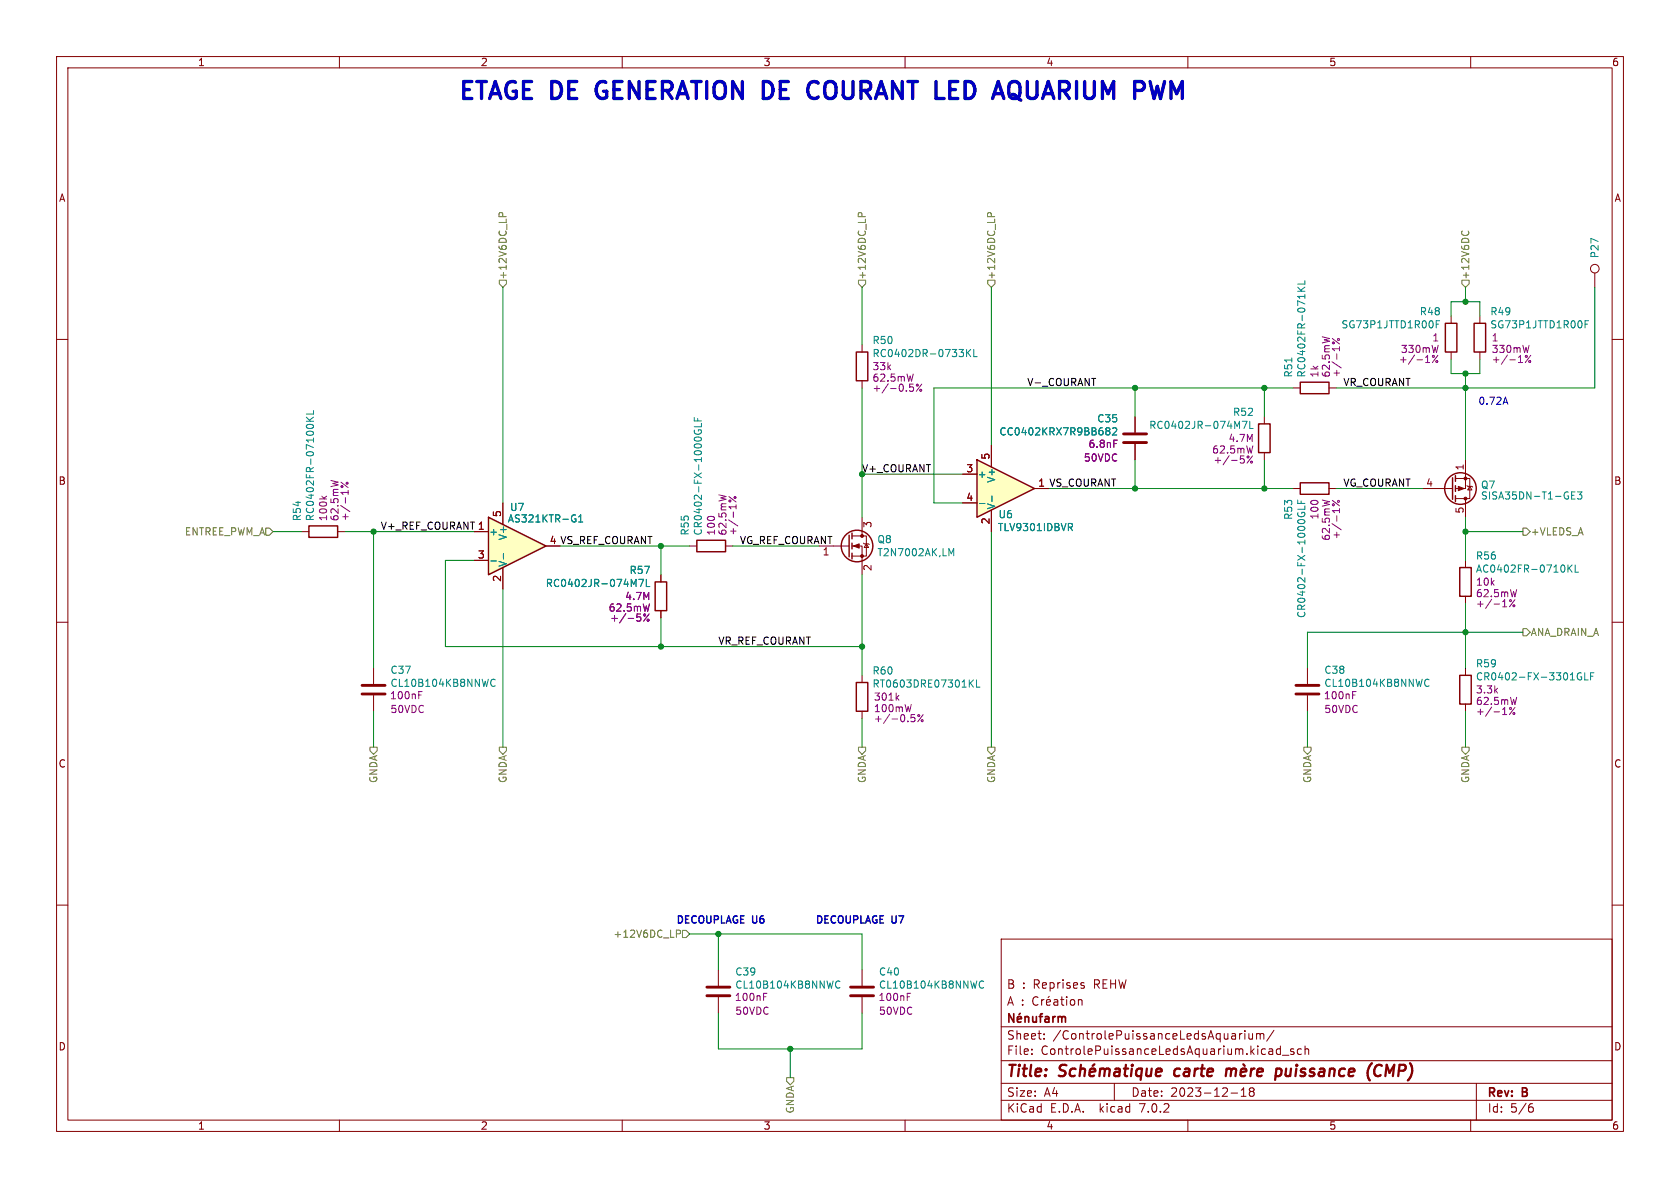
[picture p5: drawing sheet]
<svg xmlns="http://www.w3.org/2000/svg" width="297mm" height="210mm" viewBox="0 0 297 210" stroke-linecap="round" stroke-linejoin="round" font-family="sans-serif">
<g fill="none" stroke="#840000" stroke-width=".18">
<path d="M10 10h277v190h-277zM12 12h273v186h-273zM60 10v2M110 10v2M160 10v2M210 10v2M260 10v2M10 60h2M285 60h2M223.5 73.7v1.2M223.5 80v1.3M10 110h2"/>
<path d="M285 110h2M10 160h2M285 160h2M152.4 171.5v2.7M152.4 176.3v2.8M177 166h108v32h-108zM178.1 177.7l.5-1.5 .5 1.5M178.3 177.3h.7M180.8 177.6v.1M180.8 176.8v.1M183.5 176.3a.6 .6 0 0 0-.7 0 .6 .6 0 0 0-.2 .8 .56 .56 0 0 0 .3 .5 .56 .56 0 0 0 .6 0M184.1 176.7v1"/>
<path d="M184.6 176.7l-.3 .1-.2 .2M185 177.2l.7-.1-.1-.3-.4-.1-.2 .2 .1 .7h.5M185.5 176.1l-.2 .2M186.4 176.8h.5l.1 .9M187 177.1h-.5a.29 .29 0 0 0-.2 .3 .29 .29 0 0 0 .2 .3l.5-.1M187.5 176.7h.6M187.7 176.2v1.3l.4 .2M188.6 176.2v.1M188.6 176.7v1M189.3 176.8l.2-.1 .4 .1 .1 .6-.1 .2-.4 .1-.2-.1zM190.6 176.8l.3-.1 .3 .1 .1 .9M190.6 176.7v1"/>
<path d="M191.5 174.2l.2 .2-.2 .3M191.5 173.7l.1 .1M60 198v2M110 198v2M160 198v2M177 194.5h108M177 191.5h108M177 187.5h108M177 181.5h108M182.4 186.3v.1M182.4 185.5v.1M184.6 183.6v.1"/>
<path d="M184.6 182.8v.1M197 191.5v3M210 198v2M217.6 193.2h1.2M219.1 182.7v1M219.4 193.8h.9M219.4 192.7l.5-.4v1.5M219.6 182.7l-.3 .1-.2 .2M220.1 182.2v.1M220.1 182.7v1M220.8 182.7l.1 .9 .3 .1 .2-.1M221.1 192.9l-.2 .3v.5l.2 .1h.3l.3-.3-.1-.4-.2-.2"/>
<path d="M221.1 192.9l-.2-.2 .2-.4h.3l.3 .3-.3 .3M221.1 192.9h.3M221.4 182.7v1M222.1 182.8l.5-.1 .2 .2M222.1 182.7v1M222.8 182.9l.2-.2 .4 .1v.9M222.8 182.9v.8M225.2 182.1l-1.3 2M226.4 185.5l-.5-.1-.3 .3v.4l.2 .2h.6M226.4 184.9v1.5M226.7 186.5h1.2M228.7 185.5l-.3-.1-.3 .2 .1 .2 .5 .2v.3h-.6"/>
<path d="M230.1 185.5l-.5-.1-.2 .3v.4l.1 .2h.6M230.7 185.5l.2-.1 .4 .1 .1 .9M230.7 184.9v1.5M260 198v2M261 191.5v6.5M270.5 195.7h.4l.2 .3-.1 .5-.5 .1M270.9 195.1l-.4 .1"/>
</g>
<g fill="none" stroke="#840000" stroke-width=".4">
<path d="M188.5 188.3a.85 .85 0 0 0-1 .1 .45 .45 0 0 0 .2 .8l.3 .1a.49 .49 0 0 1 .4 .5 .49 .49 0 0 1-.5 .4l-.7-.1M190.2 189a.66 .66 0 0 0-1 .3l-.1 .6 .2 .2 .1 .1 .6-.1M191 189.1a.49 .49 0 0 1 .8 .1l-.1 1M191.1 188.2l-.3 2M192.6 189.6l1-.2v-.4l-.2-.1-.6 .1-.2 .9 .2 .3 .6-.1M193.5 188.1l-.3 .3M194.5 189.1a.49 .49 0 0 1 .8 .1M194.5 188.9l-.2 1.3M195.3 189.2a.5 .5 0 0 1 .8-.2v1.2M195.3 189.2l-.1 1M197.2 189l.2-.1 .5 .1v1.2M198 189.4l-.7 .1a.4 .4 0 0 0-.3 .3 .4 .4 0 0 0 .2 .4l.7-.1"/>
<path d="M198.7 188.9h.7M199 188.2l-.2 1.7 .1 .2 .4 .1M200.1 188.9l-.2 1.3M200.2 188.2v.2M200.2 188.2l-.1 .1 .1 .1M200.2 188.2l.1 .1-.1 .1M201.9 189a.66 .66 0 0 0-1 .3l-.1 .6 .2 .2 .2 .1 .5-.1M201.9 188.9l-.3 2M202.8 188.9l-.1 1.2a.57 .57 0 0 0 .8-.1M203.6 188.9l-.2 1.3M204.4 189.6l.9-.2v-.4l-.2-.1-.6 .1-.2 .9 .3 .3 .6-.1M207.6 189.3v.7"/>
<path d="M216.8 189.1a.49 .49 0 0 1 .9 .1M216.9 188.9l-.2 1.3M217.7 189.2a.5 .5 0 0 1 .8-.2l-.1 1.2M217.7 189.2l-.2 1M219.3 189.6l1-.2v-.4l-.2-.1-.6 .1-.2 .9 .2 .3 .6-.1M219.8 188.1l.3 .3M221.2 188.9l-.1 1.3M221.8 188.9l-.4 .1-.2 .3M222.3 189.6l.9-.2v-.4l-.6-.1-.3 .3v.9l.2 .1 .6-.1M225.7 189l.2-.1 .5 .1 .2 .3-.1 .6a.66 .66 0 0 1-1 .2M225.7 188.9l-.3 2M242.1 190.9l.1 .1"/>
<path d="M242.6 187.9l-.5 .6M243.7 188.2a1.2 1.2 0 0 0-.5 1.9l.3 .1"/>
</g>
<g fill="none" stroke="#840000" stroke-width=".3">
<path d="M179.2 179.2v1.5l-.8-1.5v1.5M180.4 179.1l-.3 .2M181.2 179.8l.2-.1 .4 .1 .1 .9M181.2 179.7v1M182.6 179.7v.9l.4 .1 .2-.1M183.2 179.7v1M183.7 179.7h.6M184.3 179.2l-.4 .2v1.3M184.8 179.8h.6v.9M186.1 179.7v1M186.6 179.7l-.3 .1-.2 .2M187.1 179.8l.4-.1 .2 .2"/>
<path d="M187.1 179.7v1M187.7 179.9l.2-.2 .4 .1 .1 .9M187.7 179.9v.8M179.9 180.2l.7-.1-.1-.3-.4-.1-.2 .2v.7h.6M185.4 180.1h-.5a.29 .29 0 0 0-.2 .3 .29 .29 0 0 0 .2 .3l.5-.1"/>
</g>
<path d="M222.5 74.9h2v5.1h-2z" fill="none" stroke="#840000" stroke-width=".25"/>
<path d="M219.6 74.5h.9l-.6 1.2M220.9 74.5v1.2h.6M173.9 173.5a.6 .6 0 0 0-.8 .5 .6 .6 0 0 0 .6 .7l.2-.1" fill="none" stroke="#008484" stroke-width=".18"/>
<g fill="none" stroke="#840084" stroke-width=".18">
<path d="M221.5 78.8l-.3 1.3M219.4 81.1h.3l.3 .2-.1 .5-.5 .1M221.4 80.6l-.9 1.3M160.4 175.6h.6"/>
<circle cx="221.2" cy="81.7" r=".18"/>
</g>
<path d="M150.4 176h4M150.4 174.5h4" fill="none" stroke="#840000" stroke-width=".51"/>
<path d="M172.7 81.3l10.2 5.1-10.2 5z" fill="#ffffc2"/>
<g fill="none" stroke="#840000" stroke-width=".25">
<path d="M255.5 57.2h2.1v5h-2.1zM260.6 57.2h2v5h-2zM151.4 62.2h2v5.1h-2zM229.9 67.6h5v2h-5zM54.6 93h5.1v2h-5.1zM123.2 95.5h5.1v2h-5.1zM150.1 94.6v3.8M150.6 94.2v1.1M150.6 96v1M150.6 97.8v1M172.7 81.3l10.2 5.1-10.2 5zM229.9 85.3h5v2.1h-5z"/>
<path d="M258.1 119.4h2v5.1h-2zM151.4 120.7h2v5h-2z"/>
<circle cx="151.5" cy="96.5" r="2.79"/>
</g>
<g fill="none" stroke="#840000" stroke-width=".18">
<path d="M256.5 55.9v1.3M261.6 55.9v1.3M281.9 48.3v2.5M152.4 61v1.2M152.4 67.3v1.3M175.3 78.7v3.9M200.7 73.7v2.8M200.7 78.5v2.8M228.6 68.6h1.3M234.9 68.6h1.3M256.5 62.2v1.3M261.6 62.2v1.3"/>
<path d="M53.3 94h1.3M59.7 94h1.3M121.9 96.5h1.3M128.3 96.5h1.2M147.3 96.5h2.8M150.6 96.5h1.8v5.1M150.6 94.7h2.6v3.6h-2.6M152.4 91.4v3.3M152.7 96l.1 .1h.7l.2 .2M153.2 96.1l.3 .7h-.7zM170.2 83.8h2.5M170.2 88.9h2.5"/>
<path d="M175.3 90.2v3.8M182.9 86.4h2.5M228.6 86.4h1.3M234.9 86.4h1.3M66 118.1v2.8M152.4 119.4v1.3M259.1 118.1v1.3M66 122.9v2.8M152.4 125.7v1.3M259.1 124.5v1.2M127 171.5v2.7M127 176.3v2.8"/>
<circle cx="281.9" cy="47.5" r=".76"/>
</g>
<g fill="none" stroke="#008484" stroke-width=".18">
<path d="M229.4 51.5h1.3M229.4 50.8l.7 .7M230.7 50.8l-.7 .5M230.7 49.6v.6h-1.3M253.9 57.3h.4M253.9 56.7h.6M280.2 57.3h.4M280.2 56.7h.6M54.2 74.5h1.2M54.2 73.7l.7 .8M54.3 75.1l.3-.1 .7 .1M55.4 73.7l-.7 .6"/>
<path d="M55.4 72.6v.6h-1.2M122.7 73.8v.6h1.3M122.8 76a.59 .59 0 0 0 .6 .8 .59 .59 0 0 0 .5-.8h-.4v.2M123.3 74v.4M124 74.8v.6h-1.3M170.9 61.8v1.2M171.1 62.3l.5 .7M171.6 61.8l-.7 .7M172.2 61.8v1.2h.6M195.7 75.6h.3l.2 .3-.2 .3M195.7 76.2h.3M196 76.2l.2 .2v.2l-.2 .3h-.3"/>
<path d="M196.7 75.7l.5-.1 .2 .4-.8 .9h.8M167.8 97l.4 .9 .4-.9v1.3M173.1 89h1M175.4 87.7v1M189.2 93.2l.4 .6M189.5 92.6l.1 .2-.1 .3M229.4 88.4v.6h1.3M229.5 90.6a.59 .59 0 0 0 .6 .8 .59 .59 0 0 0 .5-.8h-.5v.2M230 88.6v.4M230.7 89.4v.6h-1.3M279.6 119a.59 .59 0 0 0-.8 .6 .59 .59 0 0 0 .8 .5v-.4h-.2M280.2 118.9v1.3h.6"/>
<path d="M281.2 119.5h.4M281.8 118.9h-.6v1.3M87.5 120.2a.6 .6 0 0 0-.8 .4 .6 .6 0 0 0 .6 .7l.2-.1M171.5 120.7l.6 .8M172.1 120.2l-.7 .7M172.6 120.2v1.3h.6M148.5 173.5a.6 .6 0 0 0-.8 .5 .6 .6 0 0 0 .6 .7l.2-.1"/>
</g>
<path d="M198.6 78.2h4.1M198.6 76.7h4.1M64 122.7h4.1M64 121.2h4.1M125 176h4M125 174.5h4" fill="none" stroke="#840000" stroke-width=".51"/>
<g fill="none" stroke="#840084" stroke-width=".18">
<path d="M233.8 59.5l1.2 .3M235.5 59.8l1.3 1M160.8 67.9h.6M160.8 68.4h.5l.2 .2-.1 .5h-.6M161.4 66.1l-.3 1.3M163 67.9l-1 1.3M196.9 77.8h.6M236.8 61.3v.7M252 64.1h.7M254.2 62.8l-1 1.3M268.4 64.1h.8M270.6 62.8l-1 1.3"/>
<path d="M56.9 87.7l.5 .5M57.7 87.7l-.4 .4M58.5 84.9l1.3 .3M60.3 85.2l1.2 1M61.5 86.7v.7M127.1 87.5l1.2 .3M128.9 87.8l1.2 .9M130.1 89.2v.8M233.8 88.4l1.2 .3M235.5 88.5l1.3 .9M236.8 89.9v.7M74 122.3h.6"/>
<path d="M158.6 123.3l.3 .5M158.9 122.9l-.5 .5M161.1 126.3h.6M161.1 126.9l.4-.1 .3 .2-.2 .5h-.5M163.2 126.3l-1 1.3M265.6 126.3h.8M267.8 125l-.9 1.3M268.1 123.3l-.3 1.2M135 175.6h.6"/>
<circle cx="162.2" cy="68.1" r=".18"/>
<circle cx="162.8" cy="69" r=".18"/>
<circle cx="236.6" cy="60" r=".18"/>
<circle cx="254" cy="63.9" r=".18"/>
<circle cx="270.4" cy="63.9" r=".18"/>
<circle cx="61.4" cy="85.4" r=".18"/>
<circle cx="130" cy="88" r=".18"/>
<circle cx="236.6" cy="88.6" r=".18"/>
<circle cx="162.4" cy="126.5" r=".18"/>
<circle cx="163" cy="127.4" r=".18"/>
<circle cx="267.6" cy="126.1" r=".18"/>
</g>
<g fill="#840000" stroke="#840000" stroke-width=".18">
<path d="M150.9 96.5l1-.4v.8z"/>
<circle cx="152.4" cy="98.3" r=".25"/>
<circle cx="152.4" cy="94.7" r=".25"/>
</g>
<path d="M86.4 91.4l10.1 5.1-10.1 5.1z" fill="#ffffc2"/>
<g fill="none" stroke="#840000" stroke-width=".25">
<path d="M86.4 91.4l10.1 5.1-10.1 5.1zM256.8 84.5v3.8M257.3 84.1v1M257.3 85.9v1M257.3 87.6v1M115.8 102.9h2.1v5.1h-2.1zM258.1 100.3h2v5.1h-2z"/>
<circle cx="258.2" cy="86.4" r="2.79"/>
</g>
<g fill="none" stroke="#840000" stroke-width=".18">
<path d="M175.3 78.7v3.9M200.7 73.7v2.8M200.7 78.5v2.8M83.8 94h2.6M83.8 99.1h2.6M88.9 88.9v3.8M96.5 96.5h2.6M170.2 83.8h2.5M170.2 88.9h2.5M175.3 90.2v3.8M182.9 86.4h2.5M251.5 86.4h5.3"/>
<path d="M257.3 84.6h2.5v3.5h-2.5M259.1 81.3v5.1h-1.8M259.1 88.1v3.3M259.1 99.1v1.2M259.3 85.9l.2 .1h.7l.1 .1M259.8 86l.4 .6h-.7zM88.9 100.3v3.8M116.8 101.6v1.3M116.8 108v1.2M231.1 118.1v2.8M259.1 105.4v1.3M231.1 122.9v2.8"/>
</g>
<g fill="none" stroke="#008484" stroke-width=".18">
<path d="M195.7 75.6h.3l.2 .3-.2 .3M195.7 76.2h.3M196 76.2l.2 .2v.2l-.2 .3h-.3M196.7 75.7l.5-.1 .2 .4-.8 .9h.8M86.8 99.2h1M89 97.8v1M101.6 91.7h.2v.5M102.3 92.3h.7M102.3 91.4l.4-.4v1.3M173.1 89h1M175.4 87.7v1M189.2 93.2l.4 .6"/>
<path d="M189.5 92.6l.1 .2-.1 .3M277.2 99.9v1.2M277.8 87.6h.5M277.9 99.9l-.7 .7M278.5 87h-.7v1.2h.7M278.5 99.9v1.2h.6M278.9 87h.8l-.5 .4 .4 .2v.5l-.2 .1-.5-.1M112.9 102.4h.9l-.6 1.3M114.3 102.4v1.3h.6M277.4 100.4l.5 .7M252.6 120.2a.6 .6 0 0 0-.8 .4 .6 .6 0 0 0 .6 .7l.2-.1"/>
</g>
<g fill="none" stroke="#840084" stroke-width=".18">
<path d="M196.9 77.8h.6M112.8 109h.3l.2 .3-.1 .4-.4 .1M114.7 108.5l-.9 1.3M114.8 106.8l-.3 1.2M265.6 107.3h.8M267.8 106l-.9 1.3M268.1 104.2l-.3 1.3M239.1 122.3h.6"/>
<circle cx="114.6" cy="109.6" r=".18"/>
<circle cx="267.6" cy="107.1" r=".18"/>
</g>
<g fill="#840000" stroke="#840000" stroke-width=".18">
<path d="M257.8 86l1 .4-1 .3z"/>
<circle cx="259.1" cy="84.6" r=".25"/>
<circle cx="259.1" cy="88.1" r=".25"/>
</g>
<path d="M229.1 122.7h4.1M229.1 121.2h4.1" fill="none" stroke="#840000" stroke-width=".51"/>
<g fill="none" stroke="#848400" stroke-width=".18">
<path d="M88.2 38.3v-.5l.3-.2 .3 .1 .1 .6M151.7 38.3v-.5l.3-.2 .3 .1 .1 .6M174.6 38.3v-.5l.2-.2 .4 .1v.6M88.3 49.5h1.2v.7l-.6 .6-.6-.6zM151.8 49.5h1.2v.7l-.6 .6-.6-.6zM174.6 49.5h1.3v.7l-.6 .6-.7-.6zM258.4 49.5h1.3v.7l-.6 .6-.7-.6zM258.5 40.8l-.1 .4M259.5 40.8l.2 .4M47 93.3h.6l.7 .7-.7 .6h-.6zM269.2 93.3h.7l.6 .7-.6 .6h-.7zM269.2 111.1h.7l.6 .7-.6 .6h-.7z"/>
<path d="M65.4 132.1h1.3v.6l-.7 .7-.6-.7zM88.3 132.1h1.2v.6l-.6 .7-.6-.7zM151.8 132.1h1.2v.6l-.6 .7-.6-.7zM174.6 132.1h1.3v.6l-.6 .7-.7-.7zM230.5 132.1h1.3v.6l-.7 .7-.6-.7zM258.4 132.1h1.3v.6l-.6 .7-.7-.7zM119.6 164.4h.5l.2 .3-.1 .3-.6 .1M120.6 164.5h.7l.6 .6-.6 .6h-.7zM139.1 190.5h1.2v.6l-.6 .7-.6-.7z"/>
</g>
<path d="M193 66.9h.7" fill="none" stroke="#000" stroke-width=".18"/>
<path d="M143.8 14.4h.3l.5 .3M144.6 17.1l-.5 .3h-.3M178.8 17.3l.2 .1h.6M178.9 16.7l.6 .1M179.6 14.4h-.6l-.2 .2" fill="none" stroke="#0000c2" stroke-width=".6"/>
<g fill="none" stroke="#008400" stroke-width=".18">
<path d="M88.9 50.8v38.1M152.4 50.8v10.2M175.3 50.8v27.9M256.5 55.9v-2.6h5.1v2.6M259.1 50.8v2.5M281.9 50.8v17.8h-45.7M152.4 68.6v22.8M200.7 68.6v5.1M223.5 68.6v5.1M228.6 68.6h-63.5v20.3h5.1M256.5 63.5v2.5h5.1v-2.5M259.1 66v15.3"/>
<path d="M48.3 94h5M61 94h22.8M66 94v24.1M83.8 99.1h-5.1v15.2h73.7M99.1 96.5h22.8M116.8 96.5v5.1M129.5 96.5h15.3M152.4 83.8h17.8M175.3 94v38.1M185.4 86.4h43.2M200.7 81.3v5.1M223.5 81.3v5.1"/>
<path d="M236.2 86.4h15.3M259.1 91.4v7.7M259.1 94h10.1M88.9 104.1v28M116.8 109.2v5.1M152.4 101.6v17.8M259.1 106.7v11.4M269.2 111.8h-38.1v6.3M66 125.7v6.4M152.4 127v5.1M231.1 125.7v6.4M259.1 125.7v6.4"/>
<path d="M121.9 165.1h30.5v6.4M127 179.1v6.3h25.4v-6.3M127 165.1v6.4M139.7 185.4v5.1"/>
</g>
<g fill="#008400" stroke="#008400" stroke-width=".18">
<circle cx="116.8" cy="96.5" r=".46"/>
<circle cx="152.4" cy="114.3" r=".46"/>
<circle cx="116.8" cy="114.3" r=".46"/>
<circle cx="139.7" cy="185.4" r=".46"/>
<circle cx="66" cy="94" r=".46"/>
<circle cx="127" cy="165.1" r=".46"/>
<circle cx="200.7" cy="86.4" r=".46"/>
<circle cx="200.7" cy="68.6" r=".46"/>
<circle cx="223.5" cy="68.6" r=".46"/>
<circle cx="223.5" cy="86.4" r=".46"/>
<circle cx="259.1" cy="68.6" r=".46"/>
<circle cx="259.1" cy="66" r=".46"/>
<circle cx="259.1" cy="53.3" r=".46"/>
<circle cx="259.1" cy="111.8" r=".46"/>
<circle cx="259.1" cy="94" r=".46"/>
</g>
<g font-size="4.2" fill="#0000c2">
<text x="81.3" y="17.8">ETAGE DE</text>
<text x="106.6" y="17.8">GENERATION DE</text>
<text x="145.8" y="17.8">COURANT LED</text>
<text x="180.6" y="17.8">AQUARIUM PWM</text>
</g>
<g font-size="2.8" fill="#840000">
<text x="178" y="190.8">Title:</text>
<text x="208.3" y="190.8">carte</text>
<text x="227.4" y="190.8">puissance</text>
<text x="244.2" y="190.8">(CMP)</text>
</g>
<g font-size="2.1" fill="#840000">
<text x="178" y="174.9">B : Reprises</text>
<text x="193.4" y="174.9">REHW</text>
<text x="178" y="183.9">Sheet:</text>
<text x="186.2" y="183.9">/ControlePuissanceLedsAquarium/</text>
<text x="178" y="186.6">File:</text>
<text x="184" y="186.6">ControlePuissanceLedsAquarium.kicad_sch</text>
<text x="178" y="196.8">KiCad</text>
<text x="178" y="194">Size:</text>
<text x="184.6" y="194">A4</text>
<text x="185.7" y="196.8">E.D.A.</text>
<text x="194.4" y="196.8">kicad</text>
<text x="200" y="194">Date:</text>
<text x="201.5" y="196.8">7.0.2</text>
<text x="206.9" y="194">2023-12-18</text>
<text x="263" y="194.2">Rev:</text>
<text x="263" y="196.8">Id:</text>
<text x="267" y="196.8">5/6</text>
<text x="269.2" y="194.2">B</text>
</g>
<g font-size="1.8" fill="#840000">
<text x="35" y="11.8">1</text>
<text x="85" y="11.8">2</text>
<text x="135" y="11.8">3</text>
<text x="185" y="11.8">4</text>
<text x="235" y="11.8">5</text>
<text x="285" y="11.8">6</text>
<text x="10.4" y="35.8">A</text>
<text x="285.4" y="35.8">A</text>
<text x="170.8" y="83.6">3</text>
<text x="175" y="81.3" transform="rotate(-90 175 81.3)">5</text>
<text x="258.8" y="83.2" transform="rotate(-90 258.8 83.2)">1</text>
<text x="10.3" y="85.8">B</text>
<text x="170.8" y="88.6">4</text>
<text x="183.5" y="86.1">1</text>
<text x="252.1" y="86.1">4</text>
<text x="285.3" y="85.8">B</text>
<text x="84.4" y="93.7">1</text>
<text x="88.6" y="91.5" transform="rotate(-90 88.6 91.5)">5</text>
<text x="154.3" y="93.4" transform="rotate(-90 154.3 93.4)">3</text>
<text x="175" y="92.7" transform="rotate(-90 175 92.7)">2</text>
<text x="258.8" y="90.8" transform="rotate(-90 258.8 90.8)">5</text>
<text x="84.4" y="98.8">3</text>
<text x="97.1" y="96.3">4</text>
<text x="145.4" y="98.4">1</text>
<text x="154.3" y="101" transform="rotate(-90 154.3 101)">2</text>
<text x="88.6" y="102.9" transform="rotate(-90 88.6 102.9)">2</text>
<text x="10.3" y="135.8">C</text>
<text x="285.3" y="135.8">C</text>
<text x="10.3" y="185.8">D</text>
<text x="285.3" y="185.8">D</text>
<text x="35" y="199.8">1</text>
<text x="85" y="199.8">2</text>
<text x="135" y="199.8">3</text>
<text x="185" y="199.8">4</text>
<text x="235" y="199.8">5</text>
<text x="285" y="199.8">6</text>
</g>
<g font-size="1.8" fill="#008484">
<text x="282.8" y="45.7" transform="rotate(-90 282.8 45.7)">P27</text>
<text x="237.1" y="58.2">SG73P1JTTD1R00F</text>
<text x="250.9" y="55.9">R48</text>
<text x="263.4" y="55.9">R49</text>
<text x="263.4" y="58.2">SG73P1JTTD1R00F</text>
<text x="154.2" y="61">R50</text>
<text x="154.2" y="63.3">RC0402DR-0733KL</text>
<text x="228.6" y="66.8" transform="rotate(-90 228.6 66.8)">R51</text>
<text x="230.9" y="66.8" transform="rotate(-90 230.9 66.8)">RC0402FR-071KL</text>
<text x="176.6" y="77.1">CC0402KRX7R9BB682</text>
<text x="193.9" y="74.8">C35</text>
<text x="203.1" y="76">RC0402JR-074M7L</text>
<text x="217.9" y="73.7">R52</text>
<text x="172.8" y="84.6">+</text>
<text x="176.1" y="85.5" transform="rotate(-90 176.1 85.5)">V+</text>
<text x="261.8" y="86.5">Q7</text>
<text x="261.8" y="88.5">SISA35DN-T1-GE3</text>
<text x="53.4" y="92.2" transform="rotate(-90 53.4 92.2)">R54</text>
<text x="55.7" y="92.2" transform="rotate(-90 55.7 92.2)">RC0402FR-07100KL</text>
<text x="86.5" y="94.8">+</text>
<text x="89.7" y="92.5">AS321KTR-G1</text>
<text x="89.7" y="95.6" transform="rotate(-90 89.7 95.6)">V+</text>
<text x="90.1" y="90.5">U7</text>
<text x="121.9" y="94.7" transform="rotate(-90 121.9 94.7)">R55</text>
<text x="124.2" y="94.7" transform="rotate(-90 124.2 94.7)">CR0402-FX-1000GLF</text>
<text x="176.1" y="90" transform="rotate(-90 176.1 90)">V-</text>
<text x="176.4" y="94">TLV9301IDBVR</text>
<text x="176.5" y="91.8">U6</text>
<text x="228.6" y="92" transform="rotate(-90 228.6 92)">R53</text>
<text x="89.7" y="100.2" transform="rotate(-90 89.7 100.2)">V-</text>
<text x="111.2" y="101.6">R57</text>
<text x="155" y="96.2">Q8</text>
<text x="155" y="98.5">T2N7002AK,LM</text>
<text x="260.9" y="99.1">R56</text>
<text x="260.9" y="101.4">AC0402FR-0710KL</text>
<text x="96.4" y="103.9">RC0402JR-074M7L</text>
<text x="230.9" y="109.3" transform="rotate(-90 230.9 109.3)">CR0402-FX-1000GLF</text>
<text x="69" y="119.3">C37</text>
<text x="154.2" y="119.4">R60</text>
<text x="234.1" y="119.3">C38</text>
<text x="260.9" y="118.1">R59</text>
<text x="69" y="121.6">CL10B104KB8NNWC</text>
<text x="154.2" y="121.7">RT0603DRE07301KL</text>
<text x="234.1" y="121.6">CL10B104KB8NNWC</text>
<text x="260.9" y="120.4">CR0402-FX-3301GLF</text>
<text x="129.9" y="172.6">C39</text>
<text x="155.3" y="172.6">C40</text>
<text x="129.9" y="174.9">CL10B104KB8NNWC</text>
<text x="155.3" y="174.9">CL10B104KB8NNWC</text>
</g>
<g font-size="1.8" fill="#848400">
<text x="89.7" y="49.4" transform="rotate(-90 89.7 49.4)">+12V6DC_LP</text>
<text x="153.2" y="49.4" transform="rotate(-90 153.2 49.4)">+12V6DC_LP</text>
<text x="176.1" y="49.4" transform="rotate(-90 176.1 49.4)">+12V6DC_LP</text>
<text x="259.9" y="49.4" transform="rotate(-90 259.9 49.4)">+12V6DC</text>
<text x="32.5" y="94.8">ENTREE_PWM_A</text>
<text x="270.6" y="94.8">+VLEDS_A</text>
<text x="270.6" y="112.6">ANA_DRAIN_A</text>
<text x="66.9" y="138.5" transform="rotate(-90 66.9 138.5)">GNDA</text>
<text x="89.7" y="138.5" transform="rotate(-90 89.7 138.5)">GNDA</text>
<text x="153.2" y="138.5" transform="rotate(-90 153.2 138.5)">GNDA</text>
<text x="176.1" y="138.5" transform="rotate(-90 176.1 138.5)">GNDA</text>
<text x="232" y="138.5" transform="rotate(-90 232 138.5)">GNDA</text>
<text x="259.9" y="138.5" transform="rotate(-90 259.9 138.5)">GNDA</text>
<text x="108.3" y="165.9">+12V6DC_LP</text>
<text x="140.5" y="197" transform="rotate(-90 140.5 197)">GNDA</text>
</g>
<g font-size="1.8" fill="#840084">
<text x="154.2" y="65.6">33k</text>
<text x="247.2" y="64.3">+/-1%</text>
<text x="247.6" y="62.5">330mW</text>
<text x="253.2" y="60.5">1</text>
<text x="263.7" y="62.5">330mW</text>
<text x="263.7" y="64.3">+/-1%</text>
<text x="263.7" y="60.5">1</text>
<text x="154.2" y="67.6">62.5mW</text>
<text x="154.2" y="69.4">+/-0.5%</text>
<text x="233.2" y="66.8" transform="rotate(-90 233.2 66.8)">1k</text>
<text x="235.3" y="66.8" transform="rotate(-90 235.3 66.8)">62.5mW</text>
<text x="237" y="66.8" transform="rotate(-90 237 66.8)">+/-1%</text>
<text x="191.6" y="81.7">50VDC</text>
<text x="192.4" y="79.3">6.8nF</text>
<text x="214.2" y="80.3">62.5mW</text>
<text x="214.5" y="82.1">+/-5%</text>
<text x="217.1" y="78.3">4.7M</text>
<text x="58" y="92.2" transform="rotate(-90 58 92.2)">100k</text>
<text x="60" y="92.2" transform="rotate(-90 60 92.2)">62.5mW</text>
<text x="61.8" y="92.2" transform="rotate(-90 61.8 92.2)">+/-1%</text>
<text x="126.6" y="94.7" transform="rotate(-90 126.6 94.7)">100</text>
<text x="128.6" y="94.7" transform="rotate(-90 128.6 94.7)">62.5mW</text>
<text x="130.4" y="94.7" transform="rotate(-90 130.4 94.7)">+/-1%</text>
<text x="233.2" y="91.9" transform="rotate(-90 233.2 91.9)">100</text>
<text x="235.3" y="95.7" transform="rotate(-90 235.3 95.7)">62.5mW</text>
<text x="237" y="95.4" transform="rotate(-90 237 95.4)">+/-1%</text>
<text x="110.5" y="106.2">4.7M</text>
<text x="260.9" y="105.7">62.5mW</text>
<text x="260.9" y="107.5">+/-1%</text>
<text x="260.9" y="103.7">10k</text>
<text x="107.5" y="108.3">62.5mW</text>
<text x="107.8" y="110">+/-5%</text>
<text x="68.9" y="123.8">100nF</text>
<text x="154.4" y="124">301k</text>
<text x="234" y="123.8">100nF</text>
<text x="260.9" y="124.8">62.5mW</text>
<text x="260.9" y="122.7">3.3k</text>
<text x="69" y="126.2">50VDC</text>
<text x="154.4" y="126">100mW</text>
<text x="154.4" y="127.8">+/-0.5%</text>
<text x="234.1" y="126.2">50VDC</text>
<text x="260.9" y="126.6">+/-1%</text>
<text x="129.8" y="177.1">100nF</text>
<text x="129.9" y="179.5">50VDC</text>
<text x="155.2" y="177.1">100nF</text>
<text x="155.3" y="179.5">50VDC</text>
</g>
<g font-size="1.8">
<text x="181.6" y="68.3">V-_COURANT</text>
<text x="237.5" y="68.3">VR_COURANT</text>
<text x="183.5" y="86.1">1 VS_COURANT</text>
<text x="237.5" y="86.1">VG_COURANT</text>
<text x="67.3" y="93.7">V+_REF_COURANT 1</text>
<text x="97.1" y="96.3">4 VS_REF_COURANT</text>
<text x="130.8" y="96.3">VG_REF_COURANT</text>
<text x="127" y="114">VR_REF_COURANT</text>
</g>
<g font-size="1.8" fill="#0000c2">
<text x="261.4" y="71.6">0.72A</text>
<text x="119.6" y="163.3">DECOUPLAGE U6</text>
<text x="144.3" y="163.3">DECOUPLAGE U7</text>
</g>
<text font-size="1.8" fill="#008400" x="152.4" y="83.6">V+_COURANT</text>
</svg>
